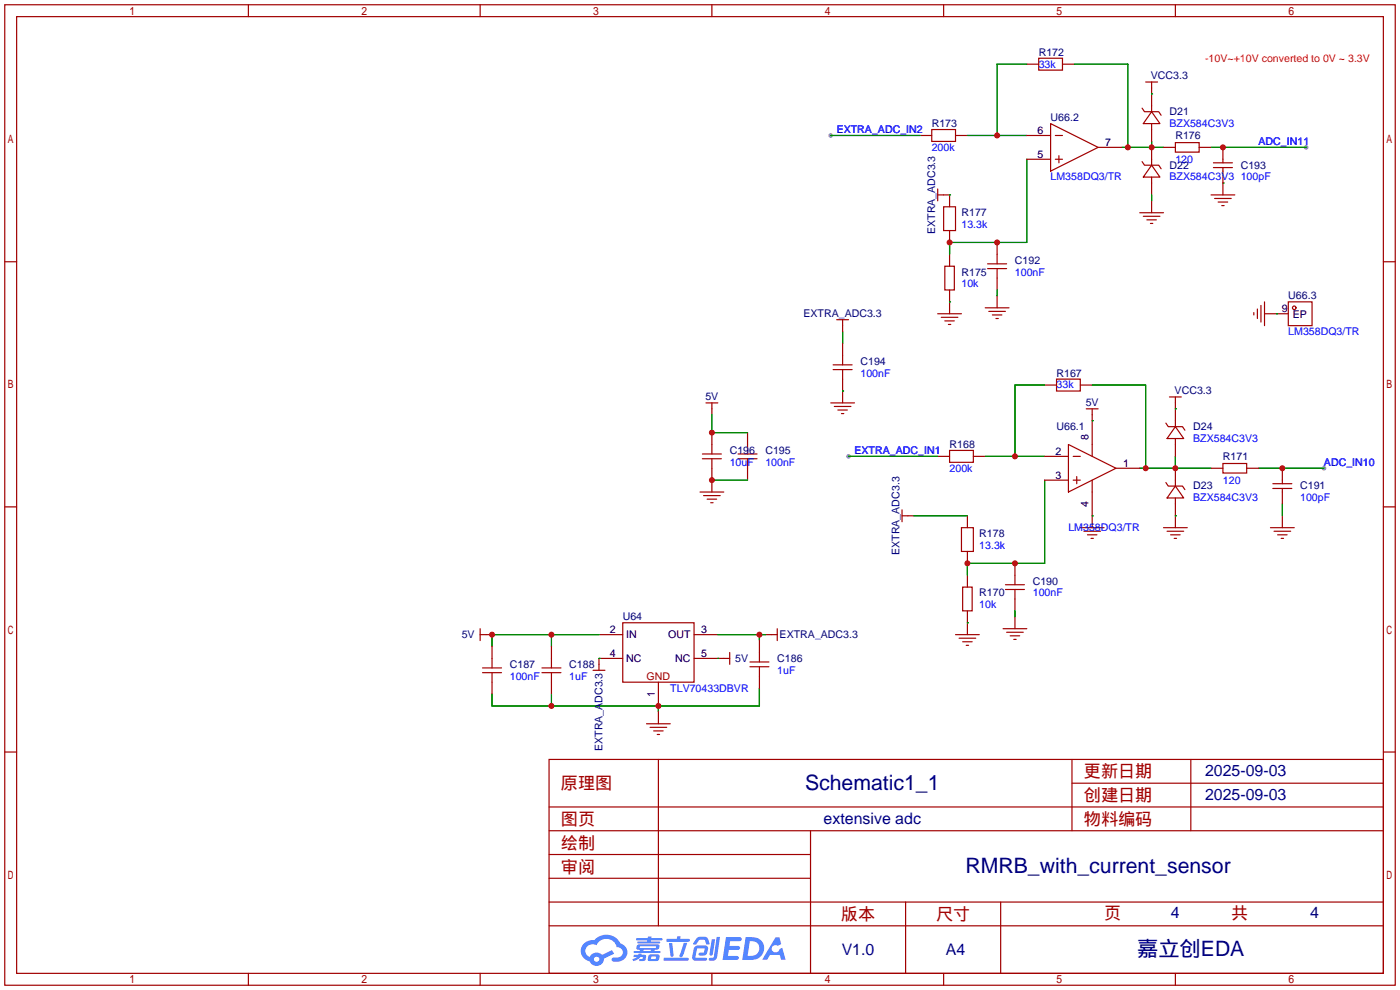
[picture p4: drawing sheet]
<svg xmlns="http://www.w3.org/2000/svg" width="299mm" height="212mm" viewBox="0 0 299 212" stroke-linecap="round" stroke-linejoin="round" font-family="sans-serif">
<g fill="#999">
<circle cx="181.4" cy="97.5" r=".51"/>
<circle cx="283" cy="100.1" r=".51"/>
<circle cx="177.5" cy="29" r=".51"/>
<circle cx="279.1" cy="31.5" r=".51"/>
</g>
<g fill="none" stroke="#a10000" stroke-width=".25">
<path d="M1 1h297.2v209.6h-297.2zM3.6 3.6h292.1v204.4h-292.1zM53.1 1v2.6M102.6 1v2.6M152.1 1v2.6M201.7 1v2.6M251.2 1v2.6M1 55.9h2.6M295.7 55.9h2.5M1 108.3h2.6M295.7 108.3h2.5M1 160.7h2.6"/>
<path d="M117.3 162.3h178.4v45.7h-178.4zM117.3 177.5h178.4M117.3 172.5h178.4M140.7 162.3v35.6M173.2 177.5v30.5M229.1 162.3v15.2M229.1 167.4h66.6M254.5 162.3v15.2M295.7 160.7h2.5M117.3 182.6h55.9M117.3 197.9h178.4M117.3 192.8h178.4"/>
<path d="M117.3 187.7h55.9M193.5 192.8v15.2M213.9 192.8v15.2M53.1 208v2.6M102.6 208v2.6M152.1 208v2.6M201.7 208v2.6M251.2 208v2.6"/>
</g>
<g fill="#5487ff">
<path d="M155.2 200.3h2.6a.48 .48 0 0 1 .7 .4 .48 .48 0 0 1-.6 .4h-1.8l-.2 1.1h1.9a.43 .43 0 0 1 .4 .4 .43 .43 0 0 1-.5 .4h-1.9l-.2 1.3h1.7a.45 .45 0 0 1 .5 .2 .45 .45 0 0 1-.1 .6h-3.3z"/>
<path d="M165.7 200.3h.9l.4 1.5-.8 .3a.84 .84 0 0 0-1.2 .3 .84 .84 0 0 0 .4 1.1 .84 .84 0 0 0 1.1-.4l.1-.2 .6-.3 .7 2.5h-1l-.2-1h-2.1l-.6 1h-1.1z"/>
<path d="M152.1 200.8h.7l-.5 3.1a.36 .36 0 0 1-.3 .3 .36 .36 0 0 1-.4-.3z"/>
<path d="M153.2 200.2h.7l-.6 4.3a1.13 1.13 0 0 1-1.8 .6l.2-.4h.7l.2-.2z"/>
<path d="M148.9 200.6l.6-.4h1a.77 .77 0 0 1 .9 .5l.3 1-.2 .2h-.5l-.3-.9-.2-.2-1 .1-.7 1-.6-.1-.1-.2z"/>
<path d="M148.4 202.4l.6-.3h1.7a.81 .81 0 0 1 .7 .5 .81 .81 0 0 1-.2 .8 .81 .81 0 0 1-.9 .8h-.7a.32 .32 0 0 1-.3-.3 .32 .32 0 0 1 .4-.3h.7l.2-.9-1.6 .1-.4 1.8 2.2 .1a.32 .32 0 0 1 .3 .4 .32 .32 0 0 1-.4 .2h-2.2l-.5-.3-.1-.5z"/>
<path d="M141.9 204.7h5a.33 .33 0 0 1 .3 .3 .33 .33 0 0 1-.3 .3h-4.9l-.2-.1z"/>
<path d="M146.1 201.5h.8l-.7 2a.98 .98 0 0 1-.7 1.1l-.3-.3z"/>
<path d="M143 201.6h.7l.3 2.5a.34 .34 0 0 1-.3 .4 .34 .34 0 0 1-.4-.3z"/>
<path d="M142.5 200.7h2.1l.3-.6h.6l-.1 .6h1.7a.32 .32 0 0 1 .4 .3 .32 .32 0 0 1-.4 .3h-4.5l-.2-.2z"/>
<path d="M135.5 204.1h.9l.1-.3h.6v.3h.8a.82 .82 0 0 1-.5 1.3h-.8v-.4l.7-.1 .1-.3a.68 .68 0 0 0-1 .4l-1.1 .4-.1-.4 .9-.5h-.7z"/>
<path d="M136 200.5h2.4l.1-.3h.7v.3h2.2l.2 .3-.2 .2h-2.3v.2h1.8l.2 .3-.2 .1h-4.5l-.1-.4h2l.1-.2h-2.3l-.1-.2z"/>
<path d="M159.4 200.3l-.8 4.9h1.7a2.5 2.5 0 0 0 3-2.5 2.5 2.5 0 0 0-3.1-2.4zM160.3 201.1a1.61 1.61 0 0 1 2 1.5 1.61 1.61 0 0 1-1.8 1.7h-.7z"/>
<path d="M136.2 202a.55 .55 0 0 0-.2 .8 .55 .55 0 0 0 .7 .2l.1 .3h-1.3v.3l5.4 .1 .3-.2-.2-.2h-1.2l.2-.3a.7 .7 0 0 0 .8-.3 .7 .7 0 0 0 0-.8l-4.2-.1zM136.8 202.3l3.3-.1 .1 .1-.2 .3h-3.2zM137.5 203h1.7l-.2 .3h-1.4z"/>
<path d="M138.6 204.2a1.05 1.05 0 0 0 0 1.2 2.91 2.91 0 0 0 2.2-.2 .98 .98 0 0 0 0-1.2h-1.6zM139.2 204.5l.9-.1 .1 .4-.2 .2-.8-.1z"/>
<path d="M124.9 201.6a2.23 2.23 0 0 0-.7 2.3 2.23 2.23 0 0 0 1.8 1.6 1.58 1.58 0 0 0 1.8 .9 1.58 1.58 0 0 0 1.3-1.5l2.2-1.1-.5-.7-2.1 1a1.65 1.65 0 0 0-2.7 .4 1.45 1.45 0 0 1-.8-1.9 1.45 1.45 0 0 1 2-.7l.3 .1a2.3 2.3 0 0 1 2.3-1.3 2.3 2.3 0 0 1 2 1.7 1.12 1.12 0 0 1 1.3 1 1.12 1.12 0 0 1-1.1 1.2h-.7a.45 .45 0 0 0-.6 .4 .45 .45 0 0 0 .5 .5 2.21 2.21 0 0 0 2.2-.5 2.21 2.21 0 0 0 .5-2.3 2.13 2.13 0 0 0-1.3-1.1 3.3 3.3 0 0 0-5.6-.7l-1.1 .1zM127 205a.57 .57 0 0 1 1.1 0 .57 .57 0 0 1-1.1 0z"/>
</g>
<g fill="none" stroke="#a10000" stroke-width=".25">
<path d="M219.5 13.7h2.5M222 12.4h5.1v2.6h-5.1zM227.1 13.7h2.5M244.9 17.5h2.5M246.1 17.5v6.4M196.6 29h2.5M199.1 27.7h5.1v2.5h-5.1zM204.2 29h2.6M219.5 29h5M219.5 34h5M224.5 26.4l10.2 5.1-10.2 5.1zM225.6 29h1.5"/>
<path d="M225.6 34h1.5M226.3 33.3v1.5M234.7 31.5h5.1M244.1 34.5l.5 .8h3l.6 .8M244.1 23.1l.5 .8h3l.6 .7M246.1 35.3l1.8 2.5h-3.6zM246.1 23.9l1.8 2.5h-3.6zM246.1 26.4v3.8M246.1 31.5v3.8M246.1 37.8v3.9M248.7 31.5h2.5M251.2 30.5h5.1v2h-5.1z"/>
<path d="M256.3 31.5h2.5M259.3 35.8h4.1M259.3 34.8h4.1M261.4 31.5v3.3M261.4 35.8v5.9M200.4 41.7h2.5v2.5M200.4 40.4v2.5M201.7 44.2h2.5v5.1h-2.5zM201.9 56.9h2.1v5.1h-2.1zM202.9 49.3v2.5M202.9 54.4v2.5M211.1 56.4h4"/>
<path d="M211.1 57.4h4M213.1 51.8v4.6M213.1 57.4v4.6M243.6 45.5h5.1M244.3 46.2h3.6M245.1 47h2M245.9 47.8h.5M246.1 42.9v2.6M258.8 41.7h5.1M259.6 42.4h3.5M260.3 43.2h2.1M261.1 43.9h.5"/>
<path d="M178.1 78h4M178.1 79h4M178.8 68.3h2.6M180.1 68.3v2.6M180.1 73.4v4.6M180.1 79v7.1M200.4 67.1h5.1M201.2 67.8h3.5M201.9 68.6h2.1M202.7 69.3h.5M202.9 62v5.1M210.6 65.8h5"/>
<path d="M211.3 66.5h3.6M212.1 67.3h2M212.9 68.1h.5M213.1 63.2v2.6M268 66.8v.5M268.7 66v2.1M269.5 65.3v3.5M270.3 67.1h5M270.3 64.5v5.1M275.3 64.5h5.1v5.1h-5.1zM150.1 98h4.1M150.1 97h4.1"/>
<path d="M150.9 86.1h2.5M152.1 86.1v2.5M152.1 92.5v4.5M152.1 98v7.2M157.7 98h4.1M157.7 97h4.1M159.8 92.5v4.5M159.8 98v4.6M177.5 86.1h5.1M178.3 86.9h3.6M179.1 87.6h2M179.8 88.4h.5"/>
<path d="M200.4 97.5h2.5M202.9 96.3h5.1v2.5h-5.1zM208 97.5h2.6M223.3 82.3h2.5M223.3 97.5h5M225.8 81h5.1v2.6h-5.1zM228.3 95l10.2 5.1-10.2 5.1zM229.4 97.5h1.5M230.9 82.3h2.5M232.2 87.4h2.5M233.4 87.4v10.1M249.2 90.4l.5 .8h3l.5 .7"/>
<path d="M249.9 84.8h2.6M251.2 91.2l1.8 2.5h-3.6zM251.2 84.8v6.4M251.2 93.7v3.8M261.4 99.1h5v2h-5zM149.6 105.2h5.1M150.4 105.9h3.5M151.1 106.7h2.1M151.9 107.4h.5M192.8 110.2h2.5M192.8 109v2.5M205.5 112.8h2.5v5.1h-2.5z"/>
<path d="M206.8 110.2v2.6M206.8 117.9v2.5M223.3 102.6h5M229.4 102.6h1.5M230.1 101.9v1.5M230.9 112.8h5.1M231.6 113.5h3.6M232.4 114.3h2M233.2 115.1h.5M233.4 102.6v10.2M238.5 100.1h5.1M248.7 112.8h5"/>
<path d="M249.2 103.1l.5 .8h3l.5 .7M249.4 113.5h3.6M250.2 114.3h2M251 115.1h.5M251.2 103.9l1.8 2.5h-3.6zM251.2 100.1v3.8M251.2 106.4v6.4M258.8 100.1h2.6M266.4 100.1h2.6M271.5 112.8h5.1M272 104.4h4.1M272 103.4h4.1"/>
<path d="M272.3 113.5h3.5M273 114.3h2.1M273.8 115.1h.5M274.1 100.1v3.3M274.1 104.4v3.3M274.1 110.2v2.6M102.6 135.6h2.6M102.6 134.4v2.5M105.2 138.2v4.5M117.9 138.2v4.5M128 135.6h5.1M133.1 133.1h15.2v12.7h-15.2z"/>
<path d="M148.3 135.6h5.1M156 139.4v2.6M162.3 136.9v4.6M163.6 135.6h2.5M166.1 134.4v2.5M204.2 135.6h5.1M205 136.4h3.5M205.7 125.5h2.1v5.1h-2.1zM205.7 137.2h2.1M206.5 137.9h.5M206.8 122.9v2.6M206.8 130.6v5"/>
<path d="M214.4 134.4h5.1M214.9 125h4M214.9 126h4M215.1 135.1h3.6M215.9 135.9h2M216.7 136.7h.5M216.9 120.4v4.6M216.9 126v4.6M216.9 131.8v2.6M103.1 143.8h4.1M103.1 142.7h4.1M105.2 143.8v4.5"/>
<path d="M115.8 143.8h4.1M115.8 142.7h4.1M117.9 143.8v4.5M126.7 143.3h2.6M133.1 140.7h-5.1v2.6M138.2 154.7h5.1M138.9 155.4h3.6M139.7 156.2h2M140.5 157h.5M140.7 145.8v5.1M140.7 152.1v2.6M148.3 140.7h7.7"/>
<path d="M160.3 142.5h4M160.3 141.5h4M162.3 142.5v4.6"/>
<circle cx="276.6" cy="65.8" r=".38"/>
</g>
<g fill="none" stroke="#008700" stroke-width=".25">
<path d="M219.5 13.7h-6.4v15.3M229.6 13.7h11.4v17.8M177.5 29h19.1M206.8 29h12.7M219.5 34v17.8h-16.6v2.6M239.8 31.5h8.9M246.1 20.1h.1M246.1 30.2v1.3M258.8 31.5h20.3M261.4 39.1h.1M202.9 41.7h.1M246.1 41.7v1.2"/>
<path d="M180.1 70.9v2.5M202.9 64.5h.1M213.1 62v1.2M272.8 67.1h.1M152.1 88.6v3.9h7.7M180.1 83.6h.1M181.4 97.5h19M210.6 97.5h12.7M223.3 82.3h-6.4v15.2M233.4 89.9h.1M233.4 82.3h11.5v17.8M251.2 87.4h.1"/>
<path d="M251.2 97.5v2.6M152.1 102.6h7.7M195.3 110.2h11.5M223.3 102.6v17.8h-16.5v2.5M233.4 110.2h.1M243.6 100.1h15.2M251.2 110.2h.1M269 100.1h14M274.1 107.7v2.5M117.9 135.6v2.6M128 135.6h-22.8v2.6M153.4 135.6h10.2"/>
<path d="M162.3 135.6v1.3M206.8 133.1h.1M216.9 130.6v1.2M117.9 148.3v2.6M128 140.7h.1M140.7 150.9v1.2M153.4 140.7h.1M162.3 147.1v3.8h-57.1v-2.6"/>
</g>
<g fill="#c00">
<circle cx="140.7" cy="150.9" r=".63"/>
<circle cx="117.9" cy="150.9" r=".63"/>
<circle cx="162.3" cy="135.6" r=".63"/>
<circle cx="117.9" cy="135.6" r=".63"/>
<circle cx="105.2" cy="135.6" r=".63"/>
<circle cx="216.9" cy="97.5" r=".63"/>
<circle cx="244.9" cy="100.1" r=".63"/>
<circle cx="251.2" cy="100.1" r=".63"/>
<circle cx="216.9" cy="120.4" r=".63"/>
<circle cx="206.8" cy="120.4" r=".63"/>
<circle cx="274.1" cy="100.1" r=".63"/>
<circle cx="213.1" cy="29" r=".63"/>
<circle cx="241" cy="31.5" r=".63"/>
<circle cx="246.1" cy="31.5" r=".63"/>
<circle cx="202.9" cy="51.8" r=".63"/>
<circle cx="213.1" cy="51.8" r=".63"/>
<circle cx="261.4" cy="31.5" r=".63"/>
<circle cx="152.1" cy="92.5" r=".63"/>
<circle cx="152.1" cy="102.6" r=".63"/>
</g>
<g font-size="4.5" fill="#000080">
<text x="172.1" y="168.8">Schematic1_1</text>
<text x="206.3" y="186.6">RMRB_with_current_sensor</text>
<text x="243" y="204.4">嘉立创EDA</text>
</g>
<g font-size="3.7" fill="#a00000">
<text x="231.6" y="166.2">更新日期</text>
<text x="119.9" y="168.7">原理图</text>
<text x="231.6" y="171.2">创建日期</text>
<text x="119.9" y="176.3">图页</text>
<text x="231.6" y="176.3">物料编码</text>
<text x="119.9" y="181.4">绘制</text>
<text x="119.9" y="186.5">审阅</text>
<text x="179.7" y="196.6">版本</text>
<text x="200" y="196.6">尺寸</text>
<text x="236" y="196.4">页</text>
<text x="263.1" y="196.4">共</text>
</g>
<g font-size="3.4" fill="#000080">
<text x="257.6" y="165.9">2025-09-03</text>
<text x="257.6" y="171">2025-09-03</text>
<text x="176" y="176.1">extensive adc</text>
<text x="250.3" y="196.2">4</text>
<text x="280" y="196.2">4</text>
<text x="179.9" y="204">V1.0</text>
<text x="202.1" y="204">A4</text>
</g>
<g font-size="2.3" fill="#000080">
<text x="222" y="11.9">R172</text>
<text x="246" y="17">VCC3.3</text>
<text x="199.1" y="27.1">R173</text>
<text x="224.5" y="25.9">U66.2</text>
<text x="249.9" y="24.6">D21</text>
<text x="251.2" y="29.7">R176</text>
<text x="249.9" y="36">D22</text>
<text x="265.2" y="36">C193</text>
<text x="205.5" y="46.2">R177</text>
<text x="199.9" y="50" transform="rotate(-90 199.9 50)">EXTRA_ADC3.3</text>
<text x="205.5" y="58.9">R175</text>
<text x="216.9" y="56.4">C192</text>
<text x="275.3" y="64">U66.3</text>
<text x="171.7" y="67.8">EXTRA_ADC3.3</text>
<text x="183.9" y="77.9">C194</text>
<text x="225.8" y="80.5">R167</text>
<text x="150.8" y="85.6">5V</text>
<text x="232" y="86.8">5V</text>
<text x="251" y="84.3">VCC3.3</text>
<text x="202.9" y="95.7">R168</text>
<text x="225.8" y="91.9">U66.1</text>
<text x="255" y="91.9">D24</text>
<text x="156" y="97">C196</text>
<text x="163.6" y="97">C195</text>
<text x="261.4" y="98.3">R171</text>
<text x="255" y="104.6">D23</text>
<text x="277.9" y="104.6">C191</text>
<text x="192.2" y="118.6" transform="rotate(-90 192.2 118.6)">EXTRA_ADC3.3</text>
<text x="209.3" y="114.8">R178</text>
<text x="220.7" y="124.9">C190</text>
<text x="209.3" y="127.5">R170</text>
<text x="98.7" y="136.4">5V</text>
<text x="133.1" y="132.6">U64</text>
<text x="166.6" y="136.4">EXTRA_ADC3.3</text>
<text x="109" y="142.7">C187</text>
<text x="121.7" y="142.7">C188</text>
<text x="157.1" y="141.4">5V</text>
<text x="166.1" y="141.4">C186</text>
<text x="128.7" y="160.5" transform="rotate(-90 128.7 160.5)">EXTRA_ADC3.3</text>
</g>
<g font-size="2.3" fill="#00f">
<text x="222" y="14.4">33k</text>
<text x="178.8" y="28.4">EXTRA_ADC_IN2</text>
<text x="249.9" y="27.1">BZX584C3V3</text>
<text x="199.1" y="32.2">200k</text>
<text x="251.2" y="34.8">120</text>
<text x="269" y="31">ADC_IN11</text>
<text x="224.5" y="38.6">LM358DQ3/TR</text>
<text x="249.9" y="38.6">BZX584C3V3</text>
<text x="265.2" y="38.6">100pF</text>
<text x="205.5" y="48.7">13.3k</text>
<text x="216.9" y="58.9">100nF</text>
<text x="205.5" y="61.4">10k</text>
<text x="275.3" y="71.6">LM358DQ3/TR</text>
<text x="183.9" y="80.5">100nF</text>
<text x="225.8" y="83">33k</text>
<text x="255" y="94.5">BZX584C3V3</text>
<text x="156" y="99.5">10uF</text>
<text x="163.6" y="99.5">100nF</text>
<text x="182.6" y="97">EXTRA_ADC_IN1</text>
<text x="202.9" y="100.8">200k</text>
<text x="283" y="99.5">ADC_IN10</text>
<text x="255" y="107.2">BZX584C3V3</text>
<text x="261.4" y="103.3">120</text>
<text x="277.9" y="107.2">100pF</text>
<text x="228.3" y="113.5">LM358DQ3/TR</text>
<text x="209.3" y="117.3">13.3k</text>
<text x="209.3" y="130">10k</text>
<text x="220.7" y="127.5">100nF</text>
<text x="166.1" y="144">1uF</text>
<text x="109" y="145.3">100nF</text>
<text x="121.7" y="145.3">1uF</text>
<text x="143.3" y="147.8">TLV70433DBVR</text>
</g>
<text font-size="2.3" fill="#f00" x="257.6" y="13.2">-10V~+10V converted to 0V ~ 3.3V</text>
<g font-size="2.3">
<text x="221.8" y="28.6">6</text>
<text x="221.8" y="33.7">5</text>
<text x="236.2" y="31.2">7</text>
<text x="273.9" y="66.7">9</text>
<text x="276.3" y="68">EP</text>
<text x="232.6" y="94" transform="rotate(-90 232.6 94)">8</text>
<text x="225.6" y="97.2">2</text>
<text x="240" y="99.8">1</text>
<text x="225.6" y="102.3">3</text>
<text x="232.6" y="108.4" transform="rotate(-90 232.6 108.4)">4</text>
<text x="130.3" y="135.3">2</text>
<text x="133.9" y="136.3">IN</text>
<text x="142.8" y="136.3">OUT</text>
<text x="149.9" y="135.3">3</text>
<text x="130.3" y="140.4">4</text>
<text x="133.9" y="141.4">NC</text>
<text x="144.3" y="141.4">NC</text>
<text x="149.9" y="140.4">5</text>
<text x="139.9" y="149.1" transform="rotate(-90 139.9 149.1)">1</text>
</g>
<text font-size="2.3" fill="#a00000" x="138.2" y="145.2">GND</text>
</svg>
